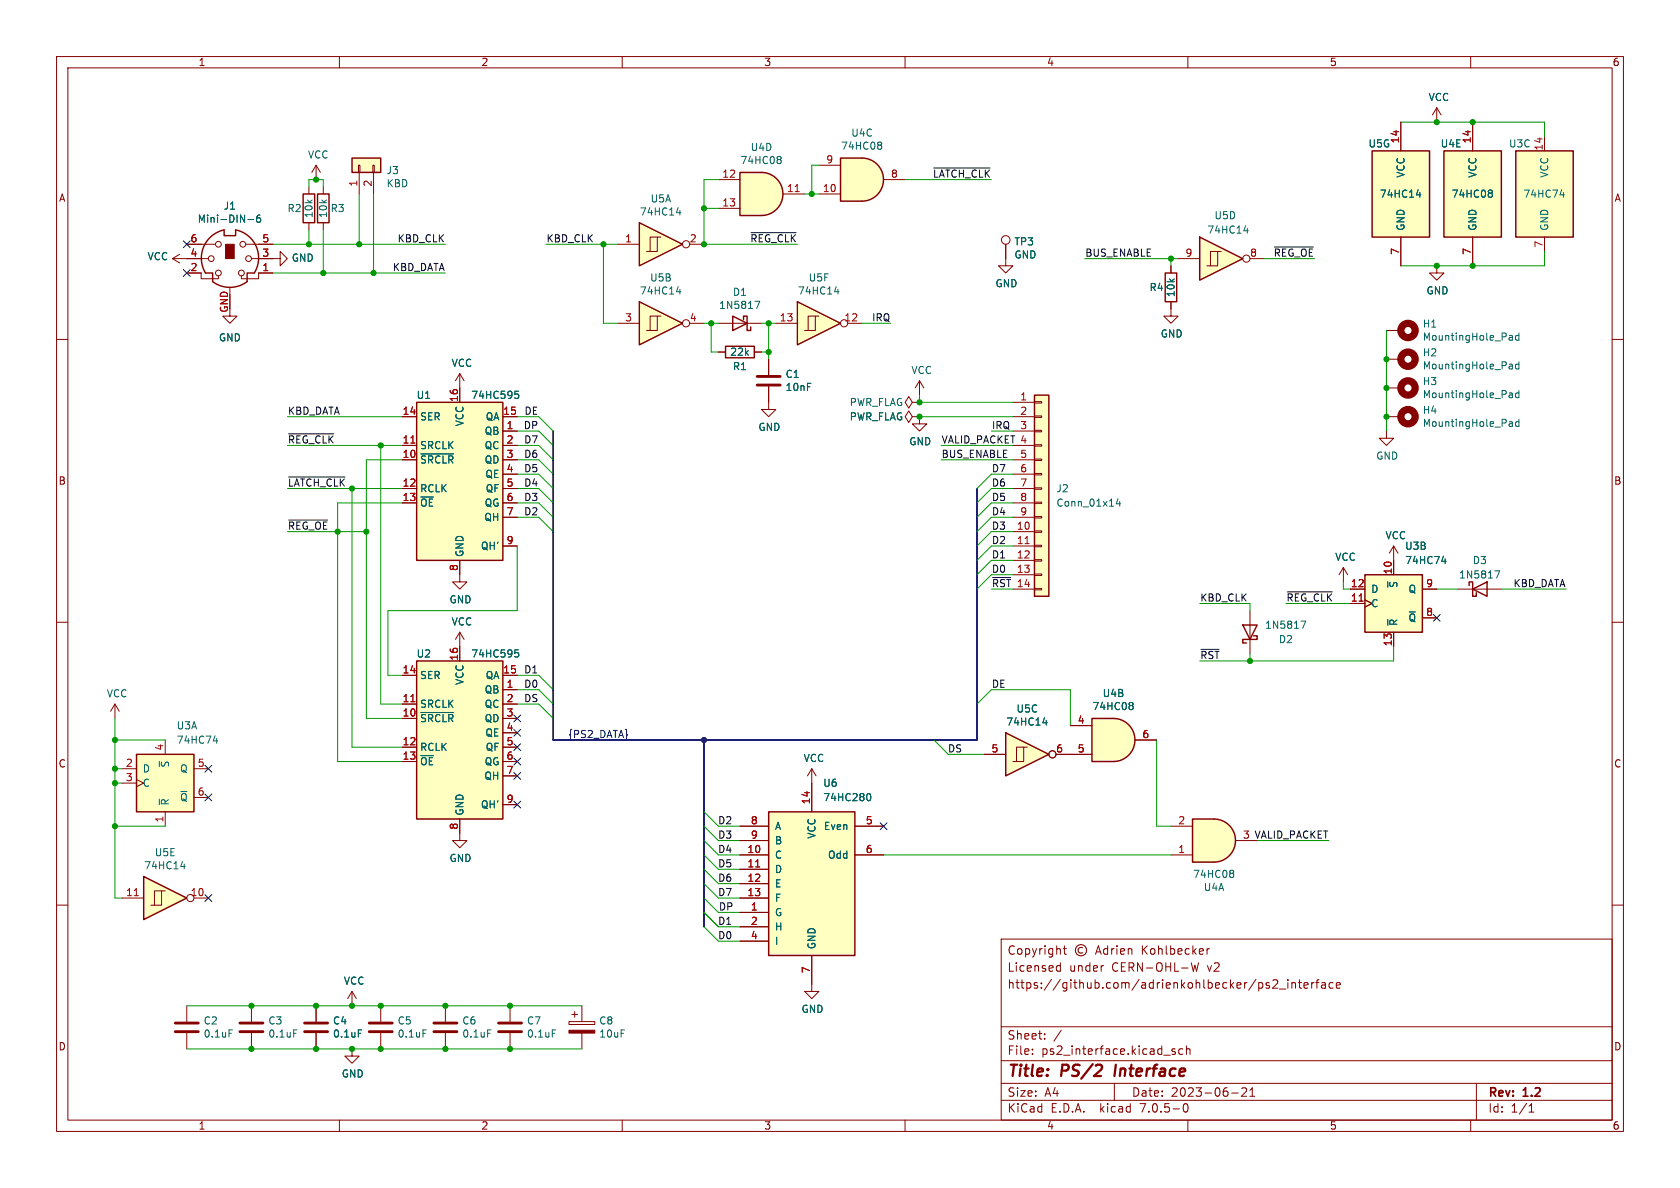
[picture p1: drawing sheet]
<svg xmlns="http://www.w3.org/2000/svg" width="297mm" height="210mm" viewBox="0 0 297 210" stroke-linecap="round" stroke-linejoin="round" font-family="sans-serif">
<g fill="none" stroke="#840000" stroke-width=".18">
<path d="M10 10h277v190h-277zM12 12h273v186h-273zM60 10v2M110 10v2M160 10v2M210 10v2M260 10v2M10 60h2M285 60h2M10 110h2M285 110h2M10 160h2"/>
<path d="M285 160h2M177 166h108v32h-108zM186.9 171.6h.6M186.9 170.8h.6M187.5 170.2v1.5M188 167.7h.5M188.2 167.2v1.3l.3 .2M191.4 167.6a.52 .52 0 0 0-.8 .4 .52 .52 0 0 0 .8 .4M193.7 168.7l.5-1.5 .5 1.5M193.8 168.3h.7M195 170.7h.1M195.8 167.8l-.4-.1-.3 .3v.4l.1 .2h.6"/>
<path d="M195.8 167.2v1.5M196.5 167.7v1M197 167.7l-.3 .1-.2 .2M197.5 167.2v.1M197.5 167.7v1M198.1 168.2l.7-.1-.1-.3-.4-.1-.2 .2 .1 .7h.5M199.5 167.8l.2-.1 .3 .1 .1 .9M199.5 167.7v1M210.6 170.2l.4 1.5 .2-1.1 .3 1.1 .4-1.5M213.4 167.7v1M213.8 167.7l-.3 .1-.1 .2M225 173.3l.6-.1 .2 .1 .1 .3-.9 1.1h.9"/>
<path d="M226.2 174.8h1.1M227.7 173.2v.1M227.7 173.7v1M228.4 173.7v1M228.4 173.8l.2-.1 .4 .1v.9M229.5 173.7h.6M229.7 173.2v1.3l.4 .2M230.5 174.2l.7-.1v-.3l-.5-.1-.2 .2 .1 .7h.6M231.9 173.7v1M232.3 173.7l-.3 .1-.1 .2M232.6 173.7h.6M233.2 173.2l-.4 .2v1.3"/>
<path d="M233.7 173.8h.5l.1 .9M234.3 174.1h-.5a.29 .29 0 0 0-.2 .3 .29 .29 0 0 0 .2 .3l.5-.1M235.7 173.8l-.5-.1-.2 .3v.4l.1 .2h.6M236.2 174.2l.8-.1-.1-.3-.4-.1-.3 .2 .1 .7h.6M60 198v2M110 198v2M160 198v2M177 194.5h108M177 191.5h108M177 187.5h108M177 181.5h108M182.5 186.3v.1"/>
<path d="M182.5 185.5v.1M184.7 183.6v.1M184.7 182.8v.1M187.6 182.1l-1.3 2M197 191.5v3M207.7 185.5l-.3-.1-.2 .2v.2l.5 .2v.3h-.5M209.1 185.5l-.4-.1-.3 .3v.4l.1 .2h.6M209.3 195.2l.2-.1a.81 .81 0 0 1 .6 .6 .81 .81 0 0 1-.3 .8l-.1 .1a.81 .81 0 0 1-.4-1.4zM209.7 185.5l.3-.1 .3 .1 .1 .9M209.7 184.9v1.5M210 198v2M217.7 193.2h1.2"/>
<path d="M219.5 192.4l.6-.1 .2 .1 .1 .3-.9 1.1h.9M221 193.8h.8M221 192.7l.4-.4v1.5M260 198v2M261 191.5v6.5M270.3 196.6h.9M270.3 195.5l.4-.4v1.5"/>
<circle cx="191.1" cy="168" r="1"/>
</g>
<path d="M194.5 188.2a.45 .45 0 0 1 .3 .6l-.1 .3-1.3 1.1h1.2" fill="none" stroke="#840000" stroke-width=".4"/>
<path d="M214.6 144.8a3.8 3.8 0 0 1 3.8 3.8 3.8 3.8 0 0 1-3.8 3.8z" fill="#ffffc2" stroke="#ffffc2" stroke-width=".18"/>
<path d="M210.8 144.8h3.8v7.6h-3.8z" fill="#ffffc2"/>
<path d="M73.7 116.8h15.2v28h-15.2zM219.7 110.5h2.5l-1.2 2.5zM221.6 112.4h.6v.6h-2.5v.7h.6M210.8 144.8h3.8a3.8 3.8 0 0 1 3.8 3.8 3.8 3.8 0 0 1-3.8 3.8h-3.8z" fill="none" stroke="#840000" stroke-width=".25"/>
<g fill="none" stroke="#840000" stroke-width=".18">
<path d="M71.1 119.4h2.6M81.3 114.3v2.5M88.9 119.4h2.5M221 108v7.6M71.1 127h2.6M71.1 124.5h2.6M71.1 132.1h2.6M71.1 134.6h2.6M88.9 121.9h2.5M88.9 127h2.5M88.9 124.5h2.5M88.9 132.1h2.5"/>
<path d="M88.9 134.6h2.5M88.9 129.5h2.5M88.9 137.2h2.5M81.3 144.8v2.5M88.9 142.2h2.5M207 151.1h3.8M207 146.1h3.8M218.4 148.6h3.8M33 177.8v2.8M44.4 177.8v2.8M33 182.6v2.8M44.4 182.6v2.8"/>
</g>
<path d="M91 114.9h.7M91.2 115.4h.3l.2 .2-.1 .5h-.4M230 109.8h.8l-.5 1.3M74.4 126h5.8M217.9 153.8l.2 .3-.2 .3 .2 .2v.3l-.2 .2M40.5 182.1h.6M51.9 182.1h.6" fill="none" stroke="#006464" stroke-width=".18"/>
<path d="M31 182.4h4.1M31 180.8h4.1M42.4 182.4h4.1M42.4 180.8h4.1" fill="none" stroke="#840000" stroke-width=".51"/>
<g fill="#ffffc2" stroke="#ffffc2" stroke-width=".18">
<path d="M73.7 116.8h15.2v28h-15.2z"/>
<path d="M196.8 127a3.8 3.8 0 0 1 3.8 3.8 3.8 3.8 0 0 1-3.8 3.8z"/>
</g>
<path d="M72.6 124h.8" fill="none" stroke="#a90000" stroke-width=".18"/>
<path d="M193 127h3.8v7.6h-3.8z" fill="#ffffc2"/>
<path d="M24.1 133.4h10.2v10.1h-10.2zM193 127h3.8a3.8 3.8 0 0 1 3.8 3.8 3.8 3.8 0 0 1-3.8 3.8h-3.8z" fill="none" stroke="#840000" stroke-width=".25"/>
<g fill="none" stroke="#840000" stroke-width=".18">
<path d="M20.3 124.5l-.7 1.2M20.3 124.5v2.5M20.3 124.5l.8 1.2M21.6 135.9h2.5M21.6 138.4h2.5M24.1 137.8l1.3 .6-1.3 .7M29.2 130.8v2.6M34.3 135.9h2.5M189.2 128.3h3.8M189.2 133.4h3.8M200.7 130.8h3.8M29.2 143.5v2.6"/>
<path d="M34.3 141h2.5"/>
</g>
<path d="M37.7 131h.8M38.3 130.5v.9M200.1 124.2l.2 .2-.2 .3 .2 .3v.2l-.2 .2" fill="none" stroke="#006464" stroke-width=".18"/>
<path d="M24.1 133.4h10.2v10.1h-10.2z" fill="#ffffc2" stroke="#ffffc2" stroke-width=".18"/>
<path d="M25.4 154.9l7.6 3.9-7.6 3.8z" fill="#ffffc2"/>
<path d="M25.4 154.9l7.6 3.9-7.6 3.8z" fill="none" stroke="#840000" stroke-width=".25"/>
<g fill="none" stroke="#840000" stroke-width=".18">
<path d="M21.6 158.8h3.8M28.6 157.5h-1.3v2.5M29.2 157.5h-.6v2.5h-1.9M34.3 158.8h2.5"/>
<circle cx="33.7" cy="158.7" r=".63"/>
</g>
<path d="M23.7 158.3h.8" fill="none" stroke="#a90000" stroke-width=".18"/>
<path d="M32 153.2h.7M32.6 152.7v.9" fill="none" stroke="#006464" stroke-width=".18"/>
<path d="M152.4 27.9a3.8 3.8 0 0 1 3.8 3.9 3.8 3.8 0 0 1-3.8 3.8z" fill="#ffffc2" stroke="#ffffc2" stroke-width=".18"/>
<path d="M148.6 27.9h3.8v7.7h-3.8z" fill="#ffffc2"/>
<path d="M148.6 27.9h3.8a3.8 3.8 0 0 1 3.8 3.9 3.8 3.8 0 0 1-3.8 3.8h-3.8zM206 48.3h2v5h-2zM73.7 71.1h15.2v28h-15.2zM135.9 143.5h15.2v25.4h-15.2z" fill="none" stroke="#840000" stroke-width=".25"/>
<g fill="none" stroke="#840000" stroke-width=".18">
<path d="M144.8 34.3h3.8M144.8 29.2h3.8M156.2 31.8h3.8M207 53.3v2.6h1.3l-1.3 1.3-1.3-1.3h1.3M207 47v1.3M71.1 78.7h2.6M71.1 73.7h2.6M81.3 68.6v2.5M88.9 76.2h2.5M88.9 78.7h2.5M88.9 73.7h2.5M71.1 81.3h2.6"/>
<path d="M71.1 86.4h2.6M71.1 88.9h2.6M81.3 99.1v2.5M88.9 81.3h2.5M88.9 86.4h2.5M88.9 88.9h2.5M88.9 83.8h2.5M88.9 91.4h2.5M88.9 96.5h2.5M143.5 138.4v5.1M130.8 151.1h5.1M130.8 153.7h5.1"/>
<path d="M130.8 156.2h5.1M130.8 158.8h5.1M130.8 146.1h5.1M130.8 148.6h5.1M151.1 151.1h5.1M151.1 146.1h5.1M130.8 161.3h5.1M130.8 163.8h5.1M130.8 166.4h5.1M143.5 168.9v5.1"/>
</g>
<path d="M155.6 25.1l.3 .3-.3 .3 .3 .2v.2l-.3 .3M91 69.2h.7M91.2 69.6h.3l.2 .3-.1 .5h-.4M74.4 80.2h5.8M153.4 140.3h.1a.68 .68 0 0 1 .5 .6 .68 .68 0 0 1-.5 .6h-.1" fill="none" stroke="#006464" stroke-width=".18"/>
<g fill="#ffffc2" stroke="#ffffc2" stroke-width=".18">
<path d="M135.9 143.5h15.2v25.4h-15.2z"/>
<path d="M73.7 71.1h15.2v28h-15.2z"/>
</g>
<path d="M72.6 78.3h.8M133.6 153.3h.7" fill="none" stroke="#a90000" stroke-width=".18"/>
<path d="M177.8 129.5l7.6 3.9-7.6 3.8z" fill="#ffffc2"/>
<path d="M177.8 129.5l7.6 3.9-7.6 3.8z" fill="none" stroke="#840000" stroke-width=".25"/>
<g fill="none" stroke="#840000" stroke-width=".18">
<path d="M161.3 73.7l-.6-1.1-.7 1.1 .7 1 .6-1h1.3M161.3 71.1l-.6-1-.7 1 .7 1 .6-1h1.3M162.6 73.7h.1M162.6 71.1h.1M162.6 67.3l-.8 1.3M162.6 67.3v2.6M162.6 67.3l.7 1.3M143.5 135.9l-.8 1.3M143.5 135.9v2.5M143.5 135.9l.8 1.3M174 133.4h3.8M181 132.1h-1.3v2.5"/>
<path d="M181.6 132.1h-.6v2.5h-1.9M186.7 133.4h2.5M143.5 174v1.3h1.3l-1.3 1.2-1.3-1.2h1.3"/>
<circle cx="186.1" cy="133.3" r=".63"/>
</g>
<path d="M184.4 127.8h.7M185 127.3v.9" fill="none" stroke="#006464" stroke-width=".18"/>
<path d="M141 53.3l7.6 3.9-7.6 3.8z" fill="#ffffc2"/>
<path d="M129.5 55.9l2.6 1.3-2.6 1.2zM131.4 56.5v-.6h.7v2.5h.6v-.6M141 53.3l7.6 3.9-7.6 3.8zM128.3 61.2h5v2h-5zM241.3 101.6h10.2v10.2h-10.2z" fill="none" stroke="#840000" stroke-width=".25"/>
<g fill="none" stroke="#840000" stroke-width=".18">
<path d="M127 57.2h7.6M137.2 57.2h3.8M144.1 55.9h-1.2v2.5M144.8 55.9h-.7v2.5h-1.9M149.9 57.2h2.5M177.8 43.2v3.8h1.3l-1.3 1.3-1.3-1.3h1.3M81.3 66l-.8 1.3M81.3 66v2.6M81.3 66l.7 1.3M127 62.2h1.3M133.3 62.2h1.3M162.6 73.7v1.2h1.2l-1.2 1.3-1.3-1.3h1.3"/>
<path d="M246.4 96.5v5.1M246.4 96.5l-.8 1.3M246.4 96.5l.7 1.3M81.3 111.8v2.5M81.3 111.8l-.8 1.2M81.3 111.8l.7 1.2M237.5 100.3l-.8 1.3M237.5 100.3v2.6M237.5 100.3l.8 1.3M238.8 106.7h2.5M238.8 104.1h2.5M241.3 106l1.3 .7-1.3 .6"/>
<path d="M246.4 111.8v2.5M251.5 104.1h2.5M251.5 109.2h2.5M90.2 177.8v2.8M90.2 182.6v2.8"/>
<circle cx="149.2" cy="57.1" r=".63"/>
<circle cx="177.8" cy="42.4" r=".76"/>
</g>
<path d="M133.5 53.3h.8l-.5 1.2M147.5 51.6h.8M148.1 51.1v.9M254.9 99.2h.8M255.5 98.8v.8M97.6 182.1h.6" fill="none" stroke="#006464" stroke-width=".18"/>
<path d="M88.1 182.4h4.1M88.1 180.8h4.1" fill="none" stroke="#840000" stroke-width=".51"/>
<path d="M241.3 101.6h10.2v10.2h-10.2z" fill="#ffffc2" stroke="#ffffc2" stroke-width=".18"/>
<path d="M240.3 106.3h.7" fill="none" stroke="#a90000" stroke-width=".18"/>
<path d="M212.1 41.9l7.6 3.8-7.6 3.8z" fill="#ffffc2"/>
<path d="M62.2 27.9h5.1v2.6h-5.1zM255.3 26.7h10.1v15.2h-10.1zM268 26.7h10.1v15.2h-10.1zM212.1 41.9l7.6 3.8-7.6 3.8zM259.7 103.5v-.6h.6v2.5h.7v-.6M260.3 104.1l2.6-1.2v2.5z" fill="none" stroke="#840000" stroke-width=".25"/>
<g fill="none" stroke="#840000" stroke-width=".18">
<path d="M55.9 29.2l-.8 1.3M55.9 29.2v2.6M55.9 29.2l.7 1.3M63.4 29.2h.2v1.3h-.2zM63.5 30.5v3.8M65.9 29.2h.3v1.3h-.3zM66 30.5v3.8M260.3 21.6v5.1M273 24.1v2.6M208.3 45.7h3.8M215.3 44.5h-1.3v2.5M215.9 44.5h-.6v2.5h-1.9"/>
<path d="M221 45.7h2.5M254 47v1.3h1.3l-1.3 1.2-1.3-1.2h1.3M260.3 41.9v5.1M273 41.9v2.6M81.3 101.6v1.3h1.2l-1.2 1.2-1.3-1.2h1.3M257.8 104.1h7.6M101.1 179.3h1M101.6 178.8v1M102.9 177.8v2.8M100.6 180.6h4.6v.5h-4.6zM102.9 182.6v2.8"/>
<circle cx="220.3" cy="45.7" r=".63"/>
</g>
<path d="M263.6 33.6l.2 .2-.2 .3 .2 .3v.2l-.2 .3M275.8 34.4h.8M276.4 34v.9M219.9 40.8h.8M220.5 40.4v.8M264.3 100.9h.8l-.5 1.3" fill="none" stroke="#006464" stroke-width=".18"/>
<path d="M100.6 182.1h4.6v.5h-4.6z" fill="#840000" stroke="#840000" stroke-width=".18"/>
<g fill="#ffffc2" stroke="#ffffc2" stroke-width=".18">
<path d="M268 26.7h10.1v15.2h-10.1z"/>
<path d="M255.3 26.7h10.1v15.2h-10.1z"/>
<path d="M62.2 27.9h5.1v2.6h-5.1z"/>
</g>
<path d="M113 53.3l7.6 3.9-7.6 3.8z" fill="#ffffc2"/>
<path d="M113 53.3l7.6 3.9-7.6 3.8z" fill="none" stroke="#840000" stroke-width=".25"/>
<g fill="none" stroke="#840000" stroke-width=".18">
<path d="M48.3 45.7h1.2v-1.2l1.3 1.2-1.3 1.3v-1.3M109.2 57.2h3.8M116.2 55.9h-1.3v2.5M116.8 55.9h-.6v2.5h-1.9M121.9 57.2h2.6M245.1 58.4h2.5M245.1 63.5h2.5M245.1 73.7h2.5M245.1 68.6h2.5M78.7 177.8v2.8M78.7 182.6v2.8"/>
<circle cx="121.3" cy="57.1" r=".63"/>
</g>
<g fill="none" stroke="#006464" stroke-width=".18">
<path d="M119.6 51.6h.8M120.2 51.1v.9M267 59.3h.2l.2 .2v.6M267.4 59.6l-.4 .1M268.5 58.9v1.2M268.5 59.4l-.3-.1-.3 .2 .1 .6h.5M267 64.4h.2l.2 .2v.6M267 69.5h.2l.2 .1v.7M267 74.5h.2l.2 .2v.7M267.4 65.2h-.4M267.4 64.7h-.4M267.4 75.3l-.4 .1"/>
<path d="M267.4 74.8l-.4 .1M267.4 70.2l-.4 .1M267.4 69.8h-.4M267.4 60.1h-.4M268.5 64.4h-.3l-.3 .2 .1 .6h.5M268.5 64v1.2M268.5 69v1.3M268.5 74.1v1.3M268.5 69.5h-.3l-.3 .2 .1 .5h.5M268.5 74.6l-.3-.1-.3 .3 .1 .5h.5M86.2 182.1h.6"/>
</g>
<g fill="none" stroke="#840000" stroke-width="1.3">
<circle cx="248.9" cy="58.4" r="1.27"/>
<circle cx="248.9" cy="68.6" r="1.27"/>
<circle cx="248.9" cy="63.5" r="1.27"/>
<circle cx="248.9" cy="73.7" r="1.27"/>
</g>
<path d="M76.7 182.4h4.1M76.7 180.8h4.1" fill="none" stroke="#840000" stroke-width=".51"/>
<path d="M134.6 30.5a3.8 3.8 0 0 1 3.8 3.8 3.8 3.8 0 0 1-3.8 3.8z" fill="#ffffc2" stroke="#ffffc2" stroke-width=".18"/>
<path d="M130.8 30.5h3.8v7.6h-3.8z" fill="#ffffc2"/>
<path d="M130.8 30.5h3.8a3.8 3.8 0 0 1 3.8 3.8 3.8 3.8 0 0 1-3.8 3.8h-3.8zM242.6 26.7h10.1v15.2h-10.1z" fill="none" stroke="#840000" stroke-width=".25"/>
<path d="M254 19.1l-.8 1.2M254 19.1v2.5M254 19.1l.8 1.2M127 31.8h3.8M127 36.8h3.8M138.4 34.3h3.8M247.6 21.6v5.1M247.6 41.9v5.1M245.1 76.2v1.3h1.3l-1.3 1.2-1.3-1.2h1.3" fill="none" stroke="#840000" stroke-width=".18"/>
<path d="M140.6 33.9h.7" fill="none" stroke="#a90000" stroke-width=".18"/>
<path d="M137.9 27.7l.2 .2-.2 .3 .2 .2v.3l-.2 .2M250.4 34.4h.8M251 34v.9" fill="none" stroke="#006464" stroke-width=".18"/>
<path d="M242.6 26.7h10.1v15.2h-10.1z" fill="#ffffc2" stroke="#ffffc2" stroke-width=".18"/>
<path d="M113 39.4l7.6 3.8-7.6 3.8z" fill="#ffffc2"/>
<path d="M53.6 34.3h2v5.1h-2zM56.1 34.3h2.1v5.1h-2.1zM113 39.4l7.6 3.8-7.6 3.8zM37 42.1l1.1-.8 1.5-.7v1.1h2.1v-1.1a5 5 0 0 1 3.3 7.7h-1.3v1.5a5.1 5.1 0 0 1-6.1 0v-1.5h-1.3a5.1 5.1 0 0 1 .7-6.2zM182.9 69.9h2.5v35.5h-2.5z" fill="none" stroke="#840000" stroke-width=".25"/>
<g fill="none" stroke="#840000" stroke-width=".18">
<path d="M54.6 33v1.3M54.6 39.4v1.2M57.1 33v1.3M57.1 39.4v1.2M247.6 21.6v5.1M260.3 21.6v5.1M30.5 45.7l1.2 .8M30.5 45.7h6.3M31.7 45l-1.2 .7M33 48.3h2.6v1h3v-.5M33 43.2h5.1M40.6 54.6v1.3h1.3l-1.3 1.3-1.2-1.3h1.2"/>
<path d="M40.6 50.8v1.3M43.4 43.2h4.9M44.4 45.7h3.9M48.3 48.3h-2.6v1h-3v-.5M109.2 43.2h3.8M116.2 41.9h-1.3v2.6M116.8 41.9h-.6v2.6h-1.9M121.9 43.2h2.6M177.8 43.2v2.5M207 47v1.3M207 53.3v1.3M247.6 41.9v5.1"/>
<path d="M260.3 41.9v5.1M71.1 73.7h2.6M71.1 78.7h2.6M81.3 68.6v2.5M88.9 73.7h2.5M88.9 76.2h2.5M88.9 78.7h2.5M127 62.2h1.3M133.3 62.2h1.3M135.9 68.3v4.1h1.3l-1.3 1.3-1.3-1.3h1.3M135.9 63.5v2.8M162.6 73.7h.1"/>
<path d="M179.1 71.1h3.8M179.1 73.7h3.8M179.1 76.2h3.8M179.1 78.7h3.8M182.9 78.6h1.2v.3h-1.2zM182.9 76.1h1.2v.2h-1.2zM182.9 73.5h1.2v.3h-1.2zM182.9 71h1.2v.2h-1.2zM71.1 81.3h2.6M71.1 86.4h2.6M71.1 88.9h2.6M81.3 99.1v2.5"/>
<path d="M88.9 96.5h2.5M88.9 81.3h2.5M88.9 83.8h2.5M88.9 86.4h2.5M88.9 88.9h2.5M88.9 91.4h2.5M179.1 94h3.8M179.1 96.5h3.8M179.1 99.1h3.8M179.1 81.3h3.8M179.1 83.8h3.8M179.1 86.4h3.8"/>
<path d="M179.1 88.9h3.8M179.1 91.4h3.8M182.9 98.9h1.2v.3h-1.2zM182.9 96.4h1.2v.2h-1.2zM182.9 93.9h1.2v.2h-1.2zM182.9 91.3h1.2v.3h-1.2zM182.9 88.8h1.2v.2h-1.2zM182.9 86.2h1.2v.3h-1.2zM182.9 83.7h1.2v.2h-1.2zM182.9 81.2h1.2v.2h-1.2zM246.4 99.1v2.5M71.1 119.4h2.6"/>
<path d="M81.3 114.3v2.5M88.9 119.4h2.5M179.1 101.6h3.8M179.1 104.1h3.8M182.9 104h1.2v.3h-1.2zM182.9 101.5h1.2v.2h-1.2zM238.8 104.1h2.5M238.8 106.7h2.5M241.3 106l1.3 .7-1.3 .6M246.4 111.8v2.5M251.5 104.1h2.5M251.5 109.2h2.5"/>
<path d="M71.1 127h2.6M71.1 124.5h2.6M71.1 132.1h2.6M71.1 134.6h2.6M88.9 121.9h2.5M88.9 127h2.5M88.9 124.5h2.5M88.9 132.1h2.5M88.9 134.6h2.5M88.9 129.5h2.5M88.9 137.2h2.5M143.5 138.4v5.1"/>
<path d="M174 133.4h3.8M186.7 133.4h6.3M189.2 128.3h3.8M200.7 130.8h3.8M81.3 144.8v3.8h1.2l-1.2 1.3-1.3-1.3h1.3M88.9 142.2h2.5M130.8 151.1h5.1M130.8 153.7h5.1M130.8 156.2h5.1M130.8 158.8h5.1M130.8 146.1h5.1M130.8 148.6h5.1"/>
<path d="M151.1 151.1h5.1M151.1 146.1h5.1M55.9 177.8v2.8M62.2 175.3l-.7 1.2M62.2 175.3v2.5M62.2 175.3l.8 1.2M67.3 177.8v2.8M130.8 161.3h5.1M130.8 163.8h5.1M130.8 166.4h5.1M143.5 168.9v5.1M55.9 182.6v2.8"/>
<path d="M62.2 185.4v1.3h1.3l-1.3 1.3-1.2-1.3h1.2M67.3 182.6v2.8"/>
<circle cx="37.3" cy="45.7" r=".51"/>
<circle cx="38.6" cy="43.2" r=".51"/>
<circle cx="38.6" cy="48.3" r=".51"/>
<circle cx="42.7" cy="48.3" r=".51"/>
<circle cx="42.9" cy="43.2" r=".51"/>
<circle cx="43.9" cy="45.7" r=".51"/>
<circle cx="121.3" cy="43.2" r=".63"/>
<circle cx="186.1" cy="133.3" r=".63"/>
</g>
<g fill="none" stroke="#006464" stroke-width=".18">
<path d="M43.8 38.8h1M46 38l-.4 .1a.86 .86 0 0 0 0 1.2l.4-.1 .1-.5-.3-.2-.3 .1-.1 .1M119.6 37.6h.8M120.2 37.2v.8M250.4 34.4h.8M251 34v.9M263.6 33.6l.2 .2-.2 .3 .2 .3v.2l-.2 .3M91 69.2h.7M91.2 69.6h.3l.2 .3-.1 .5h-.4M74.4 80.2h5.8M197.6 88.1l-.3 1h.8M197.9 88.6v.9"/>
<path d="M254.9 99.2h.8M255.5 98.8v.8M91 114.9h.7M91.2 115.4h.3l.2 .2-.1 .5h-.4M74.4 126h5.8M184.4 127.8h.7M185 127.3v.9M200.1 124.2l.2 .2-.2 .3 .2 .3v.2l-.2 .2M153.4 140.3h.1a.68 .68 0 0 1 .5 .6 .68 .68 0 0 1-.5 .6h-.1M63.3 182.1h.7M74.8 182.1h.6"/>
</g>
<path d="M182.9 69.9h2.5v35.5h-2.5z" fill="#ffffc2" stroke="#ffffc2" stroke-width=".18"/>
<path d="M72.6 78.3h.8M181.2 96.1h.7M240.3 106.3h.7M72.6 124h.8M133.6 153.3h.7" fill="none" stroke="#a90000" stroke-width=".18"/>
<path d="M133.9 68.1h4M133.9 66.5h4M53.8 182.4h4.1M53.8 180.8h4.1M65.3 182.4h4M65.3 180.8h4" fill="none" stroke="#840000" stroke-width=".51"/>
<path d="M39.9 43.2h1.5v2.5h-1.5z" fill="#840000" stroke="#840000" stroke-width=".18"/>
<path d="M165.1 29.7h9.9M132.8 41.1h7.9M225.3 43.7h6.9M51 76.7h8M51 91.9h6.9M51 84.3h10M175.5 102.1h3.2M212.3 114.8h3.2M227.6 104.6h7.9" fill="none" stroke="#0f0f0f" stroke-width=".18"/>
<path d="M97.8 76.2v54.6h74.9v-44.4M124.5 130.8v33" fill="none" stroke="#000084" stroke-width=".3"/>
<g fill="none" stroke="#009600" stroke-width=".18">
<path d="M54.6 33v-1.2h2.5v1.2M63.5 34.3v8.9M66 34.3v14M124.5 36.8h2.5M127 31.8h-2.5v11.4h16.5M142.2 34.3h2.6M144.8 29.2h-1.3v5.1M160 31.8h15.3M247.6 21.6h25.4v2.5M48.3 43.2h30.4M48.3 48.3h30.4M54.6 40.6v2.6"/>
<path d="M57.1 40.6v7.7M96.5 43.2h12.7M106.7 43.2v14h2.5M124.5 57.2h2.5M125.7 57.2v5h1.3M134.6 57.2h2.6M135.9 57.2v6.3M152.4 57.2h5.1M191.8 45.7h16.5M207 45.7v1.3M223.5 45.7h8.9M245.1 58.4v17.8"/>
<path d="M273 44.5v2.5h-25.4M50.8 73.7h20.3M50.8 78.7h20.3M67.3 78.7v45.8h3.8M91.4 73.7h3.8l2.6 2.5M91.4 78.7h3.8l2.6 2.6M91.4 76.2h3.8l2.6 2.5M134.6 62.2h1.3M162.6 73.7h16.5M162.6 69.9v1.2h16.5M166.4 78.7h12.7M175.3 76.2h3.8"/>
<path d="M50.8 86.4h20.3M50.8 94h14M62.2 86.4v45.7h8.9M71.1 88.9h-11.4v45.7h11.4M71.1 81.3h-6.3v45.7h6.3M91.4 91.4h3.8l2.6 2.6M91.4 86.4h3.8l2.6 2.5M91.4 88.9h3.8l2.6 2.5M91.4 81.3h3.8l2.6 2.5M91.4 96.5v11.5h-22.8v11.4h2.5M91.4 83.8h3.8l2.6 2.6M166.4 81.3h12.7"/>
<path d="M179.1 91.4h-3.8l-2.6 2.6M179.1 86.4h-3.8l-2.6 2.5M179.1 88.9h-3.8l-2.6 2.5M179.1 94h-3.8l-2.6 2.5M179.1 96.5h-3.8l-2.6 2.6M179.1 99.1h-3.8l-2.6 2.5M179.1 83.8h-3.8l-2.6 2.6M91.4 119.4h3.8l2.6 2.5M175.3 104.1h3.8M179.1 101.6h-3.8l-2.6 2.5M212.1 106.7h8.9v1.3M221 115.6v1.2"/>
<path d="M227.3 106.7h11.5M237.5 102.9v1.2h1.3M246.4 114.3v2.5h-34.3M254 104.1h3.8M265.4 104.1h11.5M20.3 127v31.8h1.3M20.3 138.4h1.3M20.3 135.9h1.3M20.3 130.8h8.9M91.4 121.9h3.8l2.6 2.6M91.4 124.5h3.8l2.6 2.5M165.1 130.8l2.5 2.6h6.4"/>
<path d="M172.7 124.5l2.6-2.6h13.9v6.4M204.5 130.8v15.3h2.5M20.3 146.1h8.9M124.5 143.5l2.5 2.6h3.8M124.5 146.1l2.5 2.5h3.8M124.5 148.6l2.5 2.5h3.8M124.5 156.2l2.5 2.6h3.8M124.5 151.1l2.5 2.6h3.8M124.5 153.7l2.5 2.5h3.8M124.5 158.8l2.5 2.5h3.8M156.2 151.1h50.8M222.2 148.6h12.7"/>
<path d="M33 177.8h69.9M124.5 163.8l2.5 2.6h3.8M124.5 161.3l2.5 2.5h3.8M33 185.4h69.9"/>
</g>
<g fill="none" stroke="#000084" stroke-width=".18">
<path d="M32.4 47.7l1.2 1.2M32.4 42.6l1.2 1.2M33.6 47.7l-1.2 1.2M33.6 42.6l-1.2 1.2M253.4 108.6l1.2 1.2M254.6 108.6l-1.2 1.2M36.2 135.3l1.2 1.2M37.4 135.3l-1.2 1.2M90.8 128.9l1.2 1.2M90.8 134l1.2 1.2M90.8 126.4l1.2 1.2M90.8 131.5l1.2 1.2"/>
<path d="M90.8 136.6l1.2 1.2M92 128.9l-1.2 1.2M92 134l-1.2 1.2M92 126.4l-1.2 1.2M92 131.5l-1.2 1.2M92 136.6l-1.2 1.2M36.2 140.4l1.2 1.2M36.2 158.1l1.2 1.3M37.4 140.4l-1.2 1.2M37.4 158.1l-1.2 1.3M90.8 141.6l1.2 1.2M92 141.6l-1.2 1.2"/>
<path d="M155.6 145.4l1.2 1.3M156.8 145.4l-1.2 1.3"/>
</g>
<g fill="#009600" stroke="#009600" stroke-width=".18">
<circle cx="55.9" cy="31.8" r=".46"/>
<circle cx="54.6" cy="43.2" r=".46"/>
<circle cx="57.1" cy="48.3" r=".46"/>
<circle cx="66" cy="48.3" r=".46"/>
<circle cx="63.5" cy="43.2" r=".46"/>
<circle cx="62.2" cy="185.4" r=".46"/>
<circle cx="67.3" cy="185.4" r=".46"/>
<circle cx="62.2" cy="177.8" r=".46"/>
<circle cx="67.3" cy="177.8" r=".46"/>
<circle cx="78.7" cy="177.8" r=".46"/>
<circle cx="78.7" cy="185.4" r=".46"/>
<circle cx="90.2" cy="185.4" r=".46"/>
<circle cx="90.2" cy="177.8" r=".46"/>
<circle cx="64.8" cy="94" r=".46"/>
<circle cx="67.3" cy="78.7" r=".46"/>
<circle cx="106.7" cy="43.2" r=".46"/>
<circle cx="55.9" cy="185.4" r=".46"/>
<circle cx="55.9" cy="177.8" r=".46"/>
<circle cx="44.4" cy="177.8" r=".46"/>
<circle cx="44.4" cy="185.4" r=".46"/>
<circle cx="20.3" cy="135.9" r=".46"/>
<circle cx="20.3" cy="130.8" r=".46"/>
<circle cx="20.3" cy="138.4" r=".46"/>
<circle cx="20.3" cy="146.1" r=".46"/>
<circle cx="143.5" cy="34.3" r=".46"/>
<circle cx="207" cy="45.7" r=".46"/>
<circle cx="162.6" cy="71.1" r=".46"/>
<circle cx="162.6" cy="73.7" r=".46"/>
<circle cx="135.9" cy="57.2" r=".46"/>
<circle cx="125.7" cy="57.2" r=".46"/>
<circle cx="124.5" cy="36.8" r=".46"/>
<circle cx="124.5" cy="43.2" r=".46"/>
<circle cx="135.9" cy="62.2" r=".46"/>
<circle cx="245.1" cy="68.6" r=".46"/>
<circle cx="245.1" cy="63.5" r=".46"/>
<circle cx="260.3" cy="21.6" r=".46"/>
<circle cx="254" cy="47" r=".46"/>
<circle cx="254" cy="21.6" r=".46"/>
<circle cx="245.1" cy="73.7" r=".46"/>
<circle cx="260.3" cy="47" r=".46"/>
<circle cx="221" cy="116.8" r=".46"/>
</g>
<circle cx="124.5" cy="130.8" r=".46" fill="#000084" stroke="#000084" stroke-width=".18"/>
<g font-size="2.8" fill="#840000">
<text x="178" y="190.8">Title:</text>
<text x="187.5" y="190.8">PS/2</text>
<text x="197.5" y="190.8">Interface</text>
</g>
<g font-size="2.1" fill="#840000">
<text x="178" y="171.9">Licensed</text>
<text x="178" y="168.9">Copyright</text>
<text x="188.9" y="171.9">under</text>
<text x="196.4" y="171.9">CERN-OHL-W</text>
<text x="201.7" y="168.9">Kohlbecker</text>
<text x="213.4" y="171.9">v2</text>
<text x="178" y="174.9">https://github.com/adrienkohlbecker/ps2_interface</text>
<text x="178" y="183.9">Sheet:</text>
<text x="178" y="186.6">File:</text>
<text x="184" y="186.6">ps2_interface.kicad_sch</text>
<text x="178" y="196.8">KiCad</text>
<text x="178" y="194">Size:</text>
<text x="184.6" y="194">A4</text>
<text x="185.7" y="196.8">E.D.A.</text>
<text x="194.4" y="196.8">kicad</text>
<text x="200" y="194">Date:</text>
<text x="201.5" y="196.8">7.0.5-0</text>
<text x="206.9" y="194">2023-06-21</text>
<text x="263" y="194.2">Rev:</text>
<text x="263" y="196.8">Id:</text>
<text x="267" y="196.8">1/1</text>
<text x="269.2" y="194.2">1.2</text>
</g>
<g font-size="1.8" fill="#840000">
<text x="35" y="11.8">1</text>
<text x="85" y="11.8">2</text>
<text x="135" y="11.8">3</text>
<text x="185" y="11.8">4</text>
<text x="235" y="11.8">5</text>
<text x="285" y="11.8">6</text>
<text x="10.4" y="35.8">A</text>
<text x="285.4" y="35.8">A</text>
<text x="10.3" y="85.8">B</text>
<text x="285.3" y="85.8">B</text>
<text x="10.3" y="135.8">C</text>
<text x="285.3" y="135.8">C</text>
<text x="10.3" y="185.8">D</text>
<text x="285.3" y="185.8">D</text>
<text x="35" y="199.8">1</text>
<text x="85" y="199.8">2</text>
<text x="135" y="199.8">3</text>
<text x="185" y="199.8">4</text>
<text x="235" y="199.8">5</text>
<text x="285" y="199.8">6</text>
</g>
<g font-size="1.8" fill="#006464">
<text x="252.5" y="18">VCC</text>
<text x="54.4" y="28.2">VCC</text>
<text x="130.8" y="29.2">74HC08</text>
<text x="132.7" y="26.9">U4D</text>
<text x="148.6" y="26.6">74HC08</text>
<text x="150.4" y="24.3">U4C</text>
<text x="241.9" y="26.2">U5G</text>
<text x="254.6" y="26.2">U4E</text>
<text x="266.7" y="26.2">U3C</text>
<text x="68.3" y="30.9">J3</text>
<text x="68.3" y="33.3">KBD</text>
<text x="115" y="36">U5A</text>
<text x="243.9" y="35.1">74HC14</text>
<text x="248.5" y="31.4" transform="rotate(-90 248.5 31.4)">VCC</text>
<text x="256.6" y="35.1">74HC08</text>
<text x="261.2" y="31.4" transform="rotate(-90 261.2 31.4)">VCC</text>
<text x="269.2" y="35.1">74HC74</text>
<text x="273.9" y="31.4" transform="rotate(-90 273.9 31.4)">VCC</text>
<text x="34.9" y="39.5">Mini-DIN-6</text>
<text x="39.5" y="37.2">J1</text>
<text x="50.8" y="37.7">R2</text>
<text x="55.4" y="38.6" transform="rotate(-90 55.4 38.6)">10k</text>
<text x="58" y="38.6" transform="rotate(-90 58 38.6)">10k</text>
<text x="58.4" y="37.7">R3</text>
<text x="113.1" y="38.3">74HC14</text>
<text x="213.4" y="41.5">74HC14</text>
<text x="214.6" y="38.9">U5D</text>
<text x="248.5" y="40.9" transform="rotate(-90 248.5 40.9)">GND</text>
<text x="261.2" y="40.9" transform="rotate(-90 261.2 40.9)">GND</text>
<text x="273.9" y="40.9" transform="rotate(-90 273.9 40.9)">GND</text>
<text x="26" y="46.2">VCC</text>
<text x="51.5" y="46.4">GND</text>
<text x="179.3" y="43.5">TP3</text>
<text x="179.3" y="45.9">GND</text>
<text x="113.1" y="52.2">74HC14</text>
<text x="114.9" y="49.9">U5B</text>
<text x="129.5" y="52.5">D1</text>
<text x="141" y="52.2">74HC14</text>
<text x="142.9" y="49.9">U5F</text>
<text x="175.9" y="50.9">GND</text>
<text x="203.2" y="51.6">R4</text>
<text x="207.8" y="52.6" transform="rotate(-90 207.8 52.6)">10k</text>
<text x="252.1" y="52.2">GND</text>
<text x="127.1" y="54.8">1N5817</text>
<text x="205.1" y="59.8">GND</text>
<text x="251.5" y="58.1">H1</text>
<text x="38.6" y="60.5">GND</text>
<text x="79.8" y="65">VCC</text>
<text x="129" y="63.1">22k</text>
<text x="129.5" y="65.6">R1</text>
<text x="251.5" y="63.2">H2</text>
<text x="251.5" y="65.5">MountingHole_Pad</text>
<text x="251.5" y="60.4">MountingHole_Pad</text>
<text x="73.6" y="70.7">U1</text>
<text x="83.2" y="70.7">74HC595</text>
<text x="138.8" y="67">C1</text>
<text x="138.8" y="69.3">10nF</text>
<text x="150.2" y="71.9">PWR_FLAG</text>
<text x="161.1" y="66.3">VCC</text>
<text x="251.5" y="68.2">H3</text>
<text x="251.5" y="70.5">MountingHole_Pad</text>
<text x="74.2" y="74.5">SER</text>
<text x="82.1" y="75.4" transform="rotate(-90 82.1 75.4)">VCC</text>
<text x="85.7" y="77">QB</text>
<text x="85.8" y="74.5">QA</text>
<text x="134" y="76.3">GND</text>
<text x="150.2" y="74.5">PWR_FLAG</text>
<text x="251.5" y="73.3">H4</text>
<text x="251.5" y="75.6">MountingHole_Pad</text>
<text x="74.2" y="82.1">~{SRCLR}</text>
<text x="74.2" y="79.6">SRCLK</text>
<text x="85.7" y="79.6">QC</text>
<text x="85.7" y="82.1">QD</text>
<text x="160.7" y="78.9">GND</text>
<text x="243.2" y="81.4">GND</text>
<text x="74.2" y="87.2">RCLK</text>
<text x="74.2" y="89.7">~{OE}</text>
<text x="85.7" y="89.7">QG</text>
<text x="85.8" y="84.6">QE</text>
<text x="85.8" y="87.2">QF</text>
<text x="186.7" y="87.2">J2</text>
<text x="186.7" y="89.7">Conn_01x14</text>
<text x="85.6" y="92.3">QH</text>
<text x="244.9" y="95.5">VCC</text>
<text x="82.1" y="98.6" transform="rotate(-90 82.1 98.6)">GND</text>
<text x="85" y="97.3">QH'</text>
<text x="236" y="99.3">VCC</text>
<text x="248.3" y="99.9">74HC74</text>
<text x="248.3" y="97.3">U3B</text>
<text x="260.3" y="99.9">D3</text>
<text x="79.4" y="106.8">GND</text>
<text x="242.3" y="107.5">C</text>
<text x="242.3" y="105">D</text>
<text x="247.2" y="104" transform="rotate(-90 247.2 104)">~{S}</text>
<text x="249" y="105">Q</text>
<text x="257.9" y="102.4">1N5817</text>
<text x="79.8" y="110.7">VCC</text>
<text x="223.6" y="111.3">1N5817</text>
<text x="226" y="113.9">D2</text>
<text x="247.2" y="110.7" transform="rotate(-90 247.2 110.7)">~{R}</text>
<text x="249" y="110">~{Q}</text>
<text x="73.6" y="116.4">U2</text>
<text x="83.2" y="116.4">74HC595</text>
<text x="18.8" y="123.4">VCC</text>
<text x="74.2" y="125.3">SRCLK</text>
<text x="74.2" y="120.2">SER</text>
<text x="82.1" y="121.1" transform="rotate(-90 82.1 121.1)">VCC</text>
<text x="85.7" y="122.7">QB</text>
<text x="85.7" y="125.3">QC</text>
<text x="85.8" y="120.2">QA</text>
<text x="193.1" y="125.7">74HC08</text>
<text x="194.9" y="123.4">U4B</text>
<text x="31.2" y="131.6">74HC74</text>
<text x="31.2" y="129.1">U3A</text>
<text x="74.2" y="127.8">~{SRCLR}</text>
<text x="85.7" y="127.8">QD</text>
<text x="85.8" y="130.4">QE</text>
<text x="177.8" y="128.4">74HC14</text>
<text x="179.6" y="126.1">U5C</text>
<text x="25.1" y="136.7">D</text>
<text x="30" y="135.7" transform="rotate(-90 30 135.7)">~{S}</text>
<text x="31.8" y="136.7">Q</text>
<text x="74.2" y="132.9">RCLK</text>
<text x="74.2" y="135.4">~{OE}</text>
<text x="85.6" y="138">QH</text>
<text x="85.7" y="135.4">QG</text>
<text x="85.8" y="132.9">QF</text>
<text x="142" y="134.9">VCC</text>
<text x="25.1" y="139.3">C</text>
<text x="30" y="142.5" transform="rotate(-90 30 142.5)">~{R}</text>
<text x="31.8" y="141.8">~{Q}</text>
<text x="85" y="143.1">QH'</text>
<text x="145.5" y="139.3">U6</text>
<text x="145.5" y="141.8">74HC280</text>
<text x="82.1" y="144.3" transform="rotate(-90 82.1 144.3)">GND</text>
<text x="136.9" y="146.9">A</text>
<text x="136.9" y="149.4">B</text>
<text x="144.3" y="148.3" transform="rotate(-90 144.3 148.3)">VCC</text>
<text x="145.6" y="146.9">Even</text>
<text x="25.4" y="153.8">74HC14</text>
<text x="27.3" y="151.5">U5E</text>
<text x="79.4" y="152.5">GND</text>
<text x="136.9" y="152">C</text>
<text x="136.9" y="154.5">D</text>
<text x="146.4" y="152">Odd</text>
<text x="210.8" y="155.4">74HC08</text>
<text x="136.9" y="157">E</text>
<text x="136.9" y="159.6">F</text>
<text x="212.8" y="157.7">U4A</text>
<text x="136.9" y="162.1">G</text>
<text x="136.9" y="164.7">H</text>
<text x="136.9" y="167.2">I</text>
<text x="144.3" y="167.9" transform="rotate(-90 144.3 167.9)">GND</text>
<text x="60.7" y="174.2">VCC</text>
<text x="141.6" y="179.2">GND</text>
<text x="35.9" y="181.3">C2</text>
<text x="35.9" y="183.6">0.1uF</text>
<text x="47.4" y="181.3">C3</text>
<text x="47.4" y="183.6">0.1uF</text>
<text x="58.8" y="181.3">C4</text>
<text x="58.8" y="183.6">0.1uF</text>
<text x="70.2" y="181.3">C5</text>
<text x="70.2" y="183.6">0.1uF</text>
<text x="81.7" y="181.3">C6</text>
<text x="81.7" y="183.6">0.1uF</text>
<text x="93.1" y="181.3">C7</text>
<text x="93.1" y="183.6">0.1uF</text>
<text x="105.9" y="181.3">C8</text>
<text x="105.9" y="183.6">10uF</text>
<text x="60.4" y="190.6">GND</text>
</g>
<g font-size="1.8" fill="#a90000">
<text x="146" y="29">9</text>
<text x="247.4" y="25.4" transform="rotate(-90 247.4 25.4)">14</text>
<text x="260.1" y="25.4" transform="rotate(-90 260.1 25.4)">14</text>
<text x="272.8" y="26.7" transform="rotate(-90 272.8 26.7)">14</text>
<text x="63.2" y="33.1" transform="rotate(-90 63.2 33.1)">1</text>
<text x="65.8" y="33.1" transform="rotate(-90 65.8 33.1)">2</text>
<text x="127.6" y="31.5">12</text>
<text x="139.1" y="34">11</text>
<text x="145.4" y="34">10</text>
<text x="157.4" y="31.5">8</text>
<text x="127.6" y="36.6">13</text>
<text x="33.6" y="45.5">4</text>
<text x="33.6" y="42.9">6</text>
<text x="46.3" y="45.5">3</text>
<text x="46.3" y="42.9">5</text>
<text x="110.5" y="42.9">1</text>
<text x="121.9" y="42.9">2</text>
<text x="209.5" y="45.5">9</text>
<text x="220.9" y="45.5">8</text>
<text x="247.4" y="45.1" transform="rotate(-90 247.4 45.1)">7</text>
<text x="260.1" y="45.1" transform="rotate(-90 260.1 45.1)">7</text>
<text x="272.8" y="43.8" transform="rotate(-90 272.8 43.8)">7</text>
<text x="33.6" y="48">2</text>
<text x="46.3" y="48">1</text>
<text x="40.4" y="55.3" transform="rotate(-90 40.4 55.3)">GND</text>
<text x="110.5" y="56.9">3</text>
<text x="121.9" y="56.9">4</text>
<text x="137.8" y="56.9">13</text>
<text x="149.2" y="56.9">12</text>
<text x="81" y="71.1" transform="rotate(-90 81 71.1)">16</text>
<text x="180.3" y="70.9">1</text>
<text x="71.1" y="73.4">14</text>
<text x="88.9" y="73.4">15</text>
<text x="89.5" y="75.9">1</text>
<text x="180.3" y="73.4">2</text>
<text x="180.3" y="75.9">3</text>
<text x="71.1" y="81">10</text>
<text x="71.1" y="78.5">11</text>
<text x="89.5" y="78.5">2</text>
<text x="89.5" y="81">3</text>
<text x="89.5" y="83.6">4</text>
<text x="180.3" y="81">5</text>
<text x="180.3" y="83.6">6</text>
<text x="71.1" y="86.1">12</text>
<text x="71.1" y="88.6">13</text>
<text x="89.5" y="86.1">5</text>
<text x="89.5" y="88.6">6</text>
<text x="180.3" y="86.1">7</text>
<text x="180.3" y="88.6">8</text>
<text x="89.5" y="91.2">7</text>
<text x="179.7" y="93.7">10</text>
<text x="180.3" y="91.2">9</text>
<text x="81" y="101" transform="rotate(-90 81 101)">8</text>
<text x="89.5" y="96.3">9</text>
<text x="179.7" y="96.3">11</text>
<text x="179.7" y="98.8">12</text>
<text x="179.7" y="101.3">13</text>
<text x="246.1" y="101.6" transform="rotate(-90 246.1 101.6)">10</text>
<text x="179.7" y="103.9">14</text>
<text x="238.8" y="103.9">12</text>
<text x="238.8" y="106.4">11</text>
<text x="252.1" y="103.9">9</text>
<text x="252.1" y="109">8</text>
<text x="71.1" y="119.1">14</text>
<text x="81" y="116.8" transform="rotate(-90 81 116.8)">16</text>
<text x="88.9" y="119.1">15</text>
<text x="246.1" y="114.3" transform="rotate(-90 246.1 114.3)">13</text>
<text x="71.1" y="124.2">11</text>
<text x="89.5" y="121.7">1</text>
<text x="89.5" y="124.2">2</text>
<text x="71.1" y="126.7">10</text>
<text x="71.1" y="131.8">12</text>
<text x="89.5" y="126.7">3</text>
<text x="89.5" y="129.3">4</text>
<text x="89.5" y="131.8">5</text>
<text x="190.5" y="128">4</text>
<text x="201.9" y="130.6">6</text>
<text x="22.2" y="135.6">2</text>
<text x="29" y="132.7" transform="rotate(-90 29 132.7)">4</text>
<text x="34.9" y="135.6">5</text>
<text x="71.1" y="134.4">13</text>
<text x="89.5" y="134.4">6</text>
<text x="89.5" y="136.9">7</text>
<text x="175.2" y="133.1">5</text>
<text x="186.7" y="133.1">6</text>
<text x="190.5" y="133.1">5</text>
<text x="22.2" y="138.2">3</text>
<text x="34.9" y="140.7">6</text>
<text x="89.5" y="142">9</text>
<text x="143.3" y="142.2" transform="rotate(-90 143.3 142.2)">14</text>
<text x="29" y="145.4" transform="rotate(-90 29 145.4)">1</text>
<text x="81" y="146.7" transform="rotate(-90 81 146.7)">8</text>
<text x="132.7" y="145.8">8</text>
<text x="132.7" y="148.3">9</text>
<text x="153" y="145.8">5</text>
<text x="208.2" y="145.8">2</text>
<text x="132.1" y="150.9">10</text>
<text x="132.1" y="153.4">11</text>
<text x="132.1" y="156">12</text>
<text x="153" y="150.9">6</text>
<text x="208.2" y="150.9">1</text>
<text x="22.2" y="158.5">11</text>
<text x="33.7" y="158.5">10</text>
<text x="132.1" y="158.5">13</text>
<text x="132.7" y="161">1</text>
<text x="132.7" y="163.6">2</text>
<text x="132.7" y="166.1">4</text>
<text x="143.3" y="172.1" transform="rotate(-90 143.3 172.1)">7</text>
</g>
<g font-size="1.8" fill="#0f0f0f">
<text x="164.9" y="31.5">~{LATCH_CLK}</text>
<text x="69.4" y="48">KBD_DATA</text>
<text x="70.3" y="42.9">KBD_CLK</text>
<text x="96.5" y="42.9">KBD_CLK</text>
<text x="132.6" y="42.9">~{REG_CLK}</text>
<text x="191.8" y="45.5">BUS_ENABLE</text>
<text x="225.1" y="45.5">~{REG_OE}</text>
<text x="154.1" y="56.9">IRQ</text>
<text x="50.8" y="73.4">KBD_DATA</text>
<text x="92.6" y="75.9">DP</text>
<text x="92.7" y="73.4">DE</text>
<text x="175.3" y="75.9">IRQ</text>
<text x="50.8" y="78.5">~{REG_CLK}</text>
<text x="92.6" y="78.5">D7</text>
<text x="92.6" y="81">D6</text>
<text x="92.6" y="83.6">D5</text>
<text x="166.4" y="78.5">VALID_PACKET 4</text>
<text x="166.4" y="81">BUS_ENABLE</text>
<text x="175.3" y="83.6">D7</text>
<text x="92.6" y="86.1">D4</text>
<text x="92.6" y="88.6">D3</text>
<text x="175.3" y="88.6">D5</text>
<text x="175.3" y="86.1">D6</text>
<text x="92.6" y="91.2">D2</text>
<text x="175.3" y="93.7">D3</text>
<text x="175.3" y="91.2">D4</text>
<text x="175.3" y="96.3">D2</text>
<text x="175.3" y="101.3">D0</text>
<text x="175.3" y="98.8">D1</text>
<text x="175.3" y="103.9">~{RST}</text>
<text x="212.1" y="106.4">KBD_CLK</text>
<text x="227.3" y="106.4">~{REG_CLK} 11</text>
<text x="267.5" y="103.9">KBD_DATA</text>
<text x="92.6" y="119.1">D1</text>
<text x="212.1" y="116.6">~{RST}</text>
<text x="92.6" y="121.7">D0</text>
<text x="92.6" y="124.2">DS</text>
<text x="175.3" y="121.7">DE</text>
<text x="167.6" y="133.1">DS</text>
<text x="126.9" y="148.3">D3</text>
<text x="126.9" y="145.8">D2</text>
<text x="219.7" y="148.3">3 VALID_PACKET</text>
<text x="126.9" y="150.9">D4</text>
<text x="126.9" y="153.4">D5</text>
<text x="126.9" y="155.9">D6</text>
<text x="126.9" y="158.5">D7</text>
<text x="127" y="161">DP</text>
<text x="126.9" y="166.1">D0</text>
<text x="126.9" y="163.6">D1</text>
</g>
<g font-size="1.8" fill="#009600">
<text x="50.8" y="86.1">~{LATCH_CLK}</text>
<text x="50.8" y="93.7">~{REG_OE}</text>
</g>
<text font-size="1.8" fill="#000084" x="100.3" y="130.5">{PS2_DATA}</text>
</svg>
